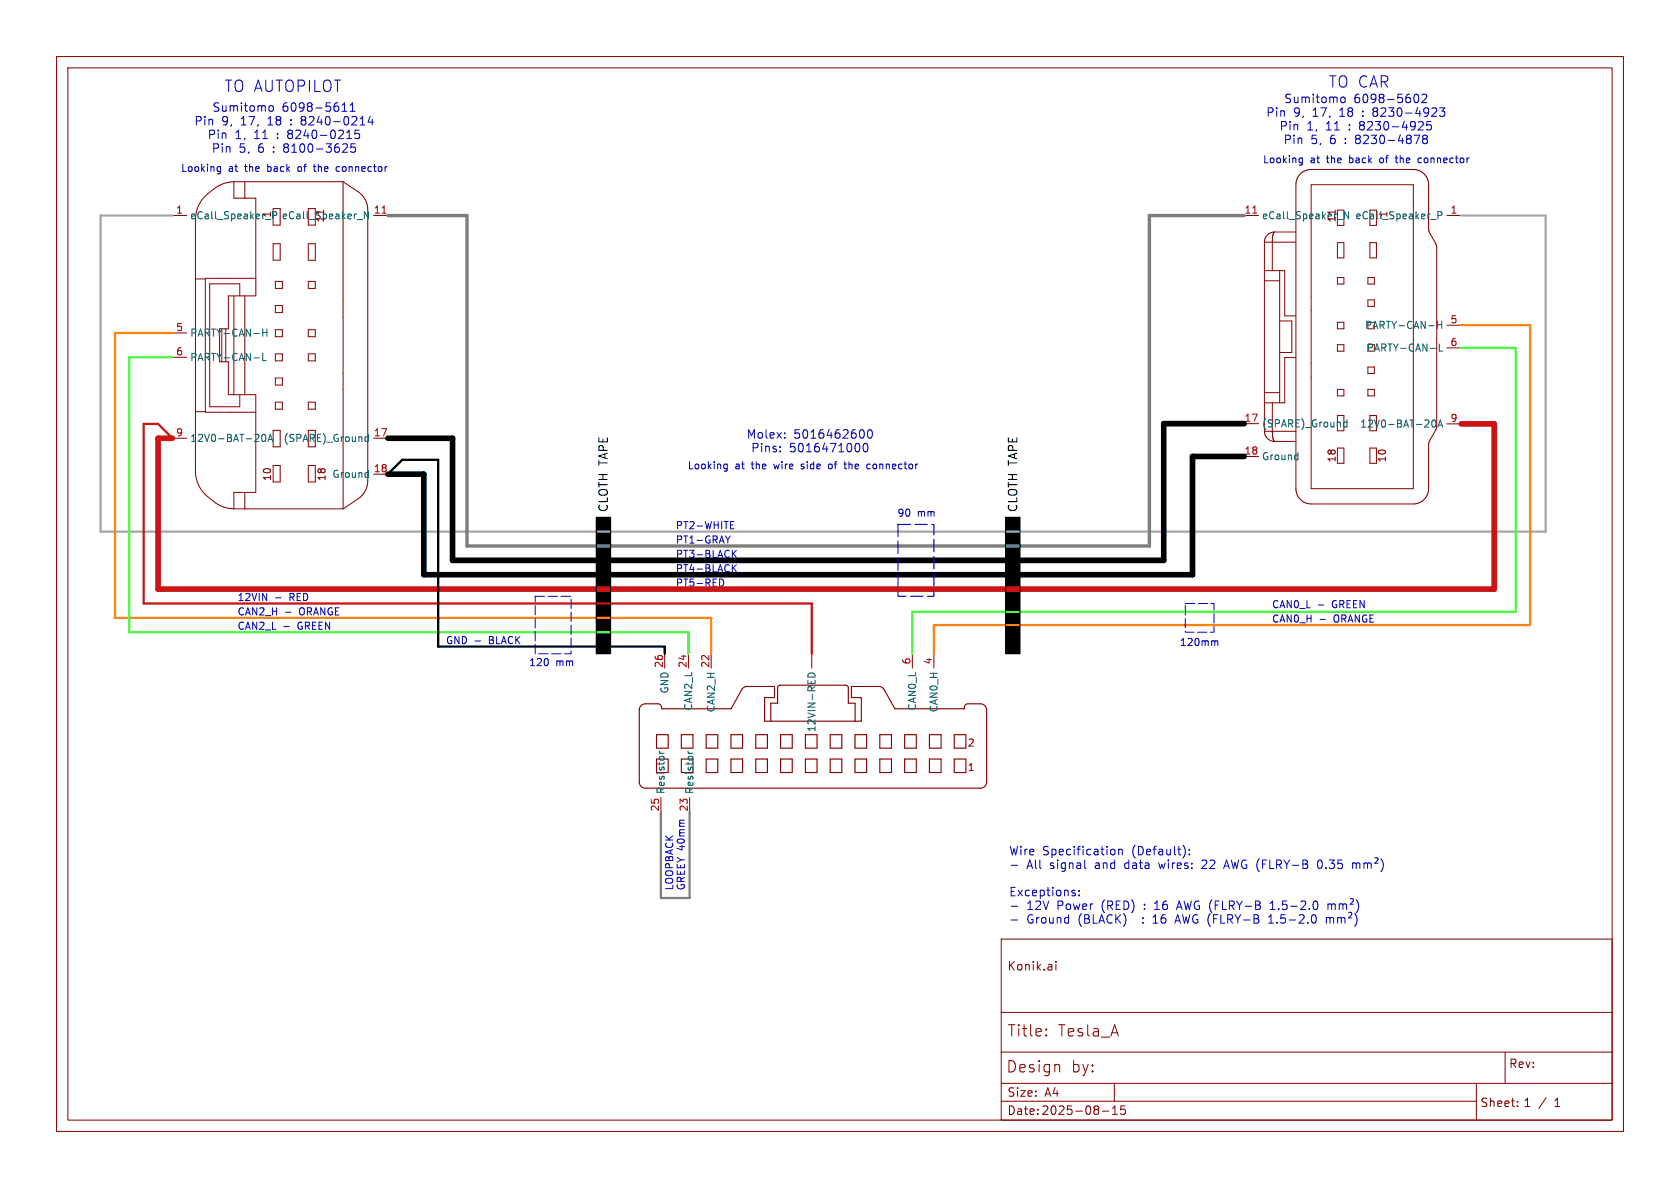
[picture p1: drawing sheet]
<svg xmlns="http://www.w3.org/2000/svg" width="297mm" height="210mm" viewBox="0 0 297 210" stroke-linecap="round" stroke-linejoin="round" font-family="sans-serif">
<g fill="none" stroke="#840000" stroke-width=".18">
<path d="M10 10h277v190h-277zM12 12h273v186h-273zM30.5 38.1h2.5M34.6 38.8v44.5a5.8 5.8 0 0 0 2.1 4.5M36.7 34.3a5.8 5.8 0 0 0-2 3.2M41.3 32.1a6.6 6.6 0 0 0-4.6 2.2M41.3 32.1v2.9h3.9v17.3h-4.8v5.8M41.3 32.1h19.4M43.3 32.1v2.9M48.3 36.9h1.2v2.9h-1.2zM54.5 39.8v-2.9h1.2v2.9M60.7 32.1v57.9"/>
<path d="M60.7 32.1l2.6 1.8a3.9 3.9 0 0 1 1.7 3.2v47.9a3.9 3.9 0 0 1-1.7 3.2l-2.6 1.8M66 38.1h2.6M220 38.1h2.5M229.9 30.7a2.7 2.7 0 0 1 1.9-.7h18.1a2.7 2.7 0 0 1 2.7 2.7v7.9l.2 .7 1.1 1.8 .1 .7v31.4l-.1 .7-1.1 1.9-.2 .6v8a2.7 2.7 0 0 1-2.7 2.7h-18.1a2.7 2.7 0 0 1-2.7-2.7v-53.7a2.7 2.7 0 0 1 .8-2zM231.8 32.7h18.1v53.7h-18.1zM236.4 37.1h1.2v2.7h-1.2M255.8 38.1h2.5M30.5 58.9h2.5M34.6 49.3h1.7M38.8 58.1v5.8M39.2 58.1v5.8M39.9 58.1v5.9"/>
<path d="M41.3 52.3v17.5M42.4 52.3v-2.1h-5.3v21.7h5.3v-2.1M43.3 52.3v17.5M45.2 44.8h.1M45.2 43h.1M45.2 49.2h-8.9v23.7h8.9M48.3 43.1h1.2v2.9h-1.2zM48.7 49.7h1.2v1.3h-1.2zM48.7 54h1.2v1.3h-1.2zM48.7 58.3h1.2v1.2h-1.2zM54.5 43.1h1.2v2.9h-1.2zM54.5 49.7h1.2v1.3h-1.2z"/>
<path d="M54.5 58.3h1.2v1.2h-1.2zM223.5 42.8h5.6M223.5 47.8h3.6v8h2M223.5 42.8v33.4M223.5 49.6h2.7M224.9 42.8v5M225.3 41h3.8M225.3 41a2.39 2.39 0 0 0-.4 1.8M225.3 41a1.8 1.8 0 0 0-1.8 1.8M226.2 56.7h2.2v5.6h-2.2M226.2 47.8v23.4M236.4 42.9h1.2v2.7h-1.2z"/>
<path d="M236.4 49.1h1.2v1.1h-1.2zM236.4 57h1.2v1.1h-1.2zM241.8 49.1h1.2v1.1h-1.2zM241.8 53h1.2v1.2h-1.2zM242.2 42.9h1.1v2.7h-1.1zM255.8 57.5h2.5M30.5 77.5h2.5M30.5 63.2h2.5M34.6 72.8h1.7M40.4 63.9v5.9h4.8v17.2h-3.9v3M40.8 72.9h.1M48.3 76.1h1.2v2.9h-1.2z"/>
<path d="M48.7 62.6h1.2v1.2h-1.2zM48.7 66.8h1.2v1.3h-1.2zM48.7 71.1h1.2v1.2h-1.2zM54.5 62.6h1.2v1.2h-1.2zM54.5 71.1h1.2v1.2h-1.2zM54.5 79v-2.9h1.2v2.9M66 77.5h2.6M220 74.9h2.5M223.5 69.4h2.7M223.6 76.6a1.8 1.8 0 0 0 1.7 1.4h3.8M224.9 71.2v5h4.2M224.9 76.6l.2 1 .2 .4"/>
<path d="M229.1 63.2h-2v8h-3.6M236.4 60.9h1.2v1.2h-1.2zM236.4 68.8h1.2v1.2h-1.2zM236.4 76.1v-2.6h1.2v2.6M236.4 79.2h1.2v2.7h-1.2zM241.8 64.9h1.2v1.1h-1.2zM241.8 68.8h1.2v1.2h-1.2zM242.2 76.1v-2.6h1.1v2.6M242.2 79.2h1.1v2.7h-1.1zM255.8 61.5h2.5M255.8 74.9h2.5M36.7 87.8a6.7 6.7 0 0 0 4.6 2.2"/>
<path d="M43.3 87v3M48.3 82.3h1.2v2.9h-1.2zM54.5 82.3h1.2v2.9h-1.2zM60.7 90h-19.4M66 83.8h2.6M220 80.7h2.5M117.5 115.6v2.5M121.7 115.6v2.5M125.7 115.6v2.5M143.5 115.6v2.5M161.3 115.6v2.5M165.1 115.6v2.5"/>
<path d="M116.8 141v2.5M121.9 141v2.5M177 179h108M177 166h108v32h-108zM186.7 170v.1M186.7 170.5v1M177 191.5h108M177 186h108M177 194.7h84M185 183h.1l-.1 .1M185 183h-.1l.1 .1M185 181.9v.2"/>
<path d="M185 183v.1M185 181.9l.1 .1-.1 .1M185 181.9l-.1 .1 .1 .1M187.2 188.3l.1 1.2M194.9 196.4h1.1M196.7 197h.8M196.7 195.9l.4-.4v1.5M197 191.5v3.2M198.9 195.5h-.7l-.1 .7 .2-.1h.5l.2 .3-.1 .5-.2 .1-.6-.1M261 191.5v6.5M266.1 186v5.5M268.3 195.5v.1"/>
<path d="M268.3 194.7v.1M273.3 194l-1.3 2"/>
</g>
<path d="M105.4 91.4h2.5v24.2h-2.5zM177.8 91.4h2.5v24.2h-2.5z" fill="#000"/>
<g fill="none" stroke="#006464" stroke-width=".18">
<path d="M48.7 37.4l.2 .3v.3l-.2 .1M63.1 38.8h1M65.1 37.4v1.3l-.7-1.3v1.3M236.4 38.8h1M238.4 37.4v1.3l-.7-1.3v1.3M252.9 38.8h1M254.2 38.1l.6-.1 .1-.2v-.3l-.7-.1v1.3M46.4 58.2v1.2M46.4 58.8h.8M47.2 58.2v1.2M254.1 56.8v1.3M254.1 57.4h.8"/>
<path d="M254.9 56.8v1.3M46.4 76.8h.2a.68 .68 0 0 1 .4 .6 .68 .68 0 0 1-.4 .6 .84 .84 0 0 1-.2-1.2zM46.4 62.5v1.2h.7M47.4 78l.4-1.2 .4 1.2M47.5 77.7h.6M64.6 77.9l.2 .1h.3M65.1 76.8v1.2M65.1 77.3l-.3-.1-.2 .1M229.5 80v1.3M237.6 75.3l.1 .2 .4-.1M238.1 74.2v1.3M238.1 74.7l-.4-.1-.1 .1"/>
<path d="M253.3 74.3l.1-.1a.68 .68 0 0 1 .5 .7 .68 .68 0 0 1-.5 .6 .84 .84 0 0 1-.1-1.2zM254.2 75.5l.4-1.3 .4 1.3M254.3 75.1h.6M254.4 60.8v1.3h.6M65 83.6h.1M65.1 83.1v1.3M65.1 84.3l-.1 .1M229.3 80.4l.2 .1M229.5 81.2l-.2 .1M142.9 119.2a.68 .68 0 0 1 .8-.2 .68 .68 0 0 1 .4 .7h-1.3zM116.6 133.2h.8M116.6 132.8l.2 .4"/>
<path d="M121.7 133.2h.8M121.7 132.8l.2 .4"/>
</g>
<path d="M67.6 37.7h.7M221.5 37.7h.7" fill="none" stroke="#a90000" stroke-width=".18"/>
<g fill="none" stroke="#840000" stroke-width=".2">
<path d="M116.1 129.9h2v2.4h-2zM120.5 129.9h2v2.4h-2zM122.5 134.2h-2v2.4h2M124.8 129.9h2.1v2.4h-2.1zM124.8 134.2h2.1v2.4h-2.1zM129.2 129.9h2.1v2.4h-2.1zM129.2 134.2h2.1v2.4h-2.1zM133.6 129.9h2.1v2.4h-2.1zM133.6 134.2h2.1v2.4h-2.1zM136.3 127.5v-3.2h1.2v-2.8l.2-.3 11.8-.1 .3 .2 .2 .2v2.8h1.2v3.2M138 129.9h2.1v2.4h-2.1zM138 134.2h2.1v2.4h-2.1z"/>
<path d="M142.4 129.9h2v2.4h-2zM142.4 134.2h2v2.4h-2zM146.8 129.9h2v2.4h-2zM146.8 134.2h2v2.4h-2zM151.2 129.9h2v2.4h-2zM151.2 134.2h2v2.4h-2zM155.5 129.9h2.1v2.4h-2.1zM155.5 134.2h2.1v2.4h-2.1zM159.9 129.9h2.1v2.4h-2.1zM159.9 134.2h2.1v2.4h-2.1zM164.3 129.9h2.1v2.4h-2.1zM164.3 134.2h2.1v2.4h-2.1z"/>
<path d="M168.7 129.9h2.1v2.4h-2.1zM168.7 134.2h2.1v2.4h-2.1zM173.3 139.3h-59.2a1.1 1.1 0 0 1-1.1-1.1v-12.7a1.09 1.09 0 0 1 1.1-1.1h2.2a.65 .65 0 0 1 .7 .7v.2h12.2l2-3.5 .4-.3 .5-.2h4.8v2h-1.7v4.2h17.1v-4.2h-1.8v-2h4.9l.4 .2 .5 .3 1.9 3.5h12.3v-.2a.65 .65 0 0 1 .6-.7h2.2a1.09 1.09 0 0 1 1.1 1.1v12.7a1.1 1.1 0 0 1-1.1 1.1"/>
</g>
<g fill="none" stroke="#0000c2" stroke-width=".18">
<path d="M47.6 18.8l.2-.1 .5 .1v.6l-.1 .2-.4 .1-.2-.2zM60.5 19.7h.8M60.5 18.6l.4-.4v1.5M61.9 19.7h.9M61.9 18.6l.4-.4v1.5M237.1 17.3l.2-.2 .4 .2 .1 .6-.1 .2h-.4l-.2-.1zM250.1 16.8l.2-.2a.81 .81 0 0 1 .6 .7 .81 .81 0 0 1-.3 .8h-.1a.81 .81 0 0 1-.4-1.3zM251.4 16.8l.6-.2 .2 .2v.3l-.9 1h.9M253.7 19.1l.3 .3-.1 .3-.8 .9h.9M254.5 19.1h.9l-.5 .5 .4 .2v.6l-.2 .2h-.4l-.2-.2M38.6 29.5h.4M39 29.5v1l-.1 .2h-.3"/>
<path d="M39 30.2l-.4 .1M55.4 29.5h.5M55.6 29v1.2M59.9 29.5h-.4l-.1 .2 .1 .5 .4 .1M61.3 24.5h.8M61.4 25.6v.5l-.9 .8h.9M62.8 25.4h-.7l-.1 .7 .2-.1 .5 .1 .2 .2-.1 .5-.2 .1-.6-.1M62.8 23l-.1 .7 .2-.1h.5l.2 .6-.3 .3-.6-.1M63.6 22.1h.9M65.4 20.5l-.3 1.1h.9M65.8 21.1v1M229.9 27.9l.3 .1"/>
<path d="M230.2 27.9v1.1l-.1 .1-.3 .1M230.2 28.7l-.3 .1M246.6 27.9h.5M246.8 27.5l.1 1.2M251 23.9l-.7 1.5M251.2 27.9l-.4 .1-.1 .2v.5l.5 .1M251.6 21.6v.5l-.9 .9h.9M251.8 24.5l-.3 .3v.3l.3 .3 .4-.1 .1-.2v-.4l-.2-.2M251.8 24.5l-.3-.2 .3-.4 .4 .1 .1 .2-.2 .3M251.8 24.5h.3M252.3 21.5l-.1 .7 .2-.1h.5l.2 .6-.3 .3-.6-.2M137.9 79.7v.2"/>
<path d="M137.9 78.9v.2M138.7 77.3v.2M138.7 76.5v.2M151.9 78.5l.1 .8-.1 .4-.3 .2M152.4 76a.94 .94 0 0 1 0 1.5M152.7 78.5l.2-.1a.81 .81 0 0 1 .6 .6 .81 .81 0 0 1-.3 .8l-.1 .1a.81 .81 0 0 1-.4-1.4zM153.5 76.1l.2-.1a.81 .81 0 0 1 .6 .6 .81 .81 0 0 1-.3 .8l-.1 .1a.81 .81 0 0 1-.4-1.4zM128.2 82l.4 .1M128.6 82v1.1l-.2 .1-.3 .1M128.6 82.8l-.4 .1M129.1 94.7l-.4 .7M129.2 92.8h.4"/>
<path d="M129.2 93.5h.6M129.2 92.2h.6M129.6 97.8l.6 .7M130.2 97.3l-.7 .7M130.2 99.8l-.7 .7M146.6 82.1l-.1 .2 .1 .5M149.2 82h.5M149.4 81.6v1.1l.3 .2M153.8 82.1l-.3-.1-.3 .3 .2 .5h.4M48.7 105.7h1M50.2 110.8h.9M50.5 108.2h.9"/>
<path d="M84 113.3h.9M127.2 102.4a.64 .64 0 0 1 .8 .6 .64 .64 0 0 1-.8 .6M129.6 100.4l.6 .7M214.8 113.3h.4l.1 .8M233.1 107h.9M233.4 109.5h.9M178.8 153h1.1M189.6 157.8l.5 .1v.2v.2l-.5 .1M189.6 157.4h.5M190.8 158.2v.2M190.8 157.4v.2M191.8 152v1.3l.2 .2"/>
<path d="M196.6 150.1l.4 .1 .1 .2v.6l-.5 .1M197.8 150.3l.2-.2 .3 .1 .1 .9M197.8 150.1v1M209.2 149.5a1.76 1.76 0 0 1 0 2.1M210.3 151v.1M210.3 150.2v.1M216.5 153.1h.7M216.8 152l-.5 1.5M225 159.3l-.4 .4M232.5 159.3a.81 .81 0 0 1 .6 .6 .81 .81 0 0 1-.3 .8l-.3 .1M233.4 152a.81 .81 0 0 0-.6 .7 .81 .81 0 0 0 .3 .8h.3M234.8 159.8v1"/>
<path d="M234.8 159.9l.4-.1 .2 .2M235.4 160l.2-.2h.4l.1 1M235.4 160v.8M236.8 159.9l.4-.1 .2 .2M236.8 159.8v1M237.4 160l.2-.2h.4l.1 1M237.4 160v.8M238.7 158.9l.4-.1a.3 .3 0 0 1 .1 .5l-.5 .5h.6M239.1 152.5v1M239.1 152.7l.5-.2 .2 .2M239.8 152.7l.2-.2 .3 .1 .1 .9M239.8 152.7v.8"/>
<path d="M239.8 159.1a1.72 1.72 0 0 1 0 2.2M241.1 152.7l.5-.2 .2 .2M241.1 152.5v1M241.8 152.7l.2-.2 .3 .1 .1 .9M241.8 152.7v.8M243.1 151.7l.3-.1a.3 .3 0 0 1 .2 .5l-.5 .5h.5M244.1 151.8a1.72 1.72 0 0 1 0 2.3M178.8 160.2h1.1M178.8 162.6h1.1M224.3 163.2h.8M224.6 160.8h.8M224.7 161.7l-.4 .4"/>
<path d="M232.6 161.8a.81 .81 0 0 1-.4 1.4M234.5 162.2v1M234.5 162.3l.4-.1 .2 .2M235.1 162.4l.2-.2 .4 .1 .1 .9M235.1 162.4v.8M236.5 162.3l.4-.1 .2 .2M236.5 162.2v1M237.1 162.4l.2-.2 .4 .1 .1 .9M237.1 162.4v.8M238.4 161.3h.4a.3 .3 0 0 1 .1 .5l-.5 .5h.6M239.5 161.5a1.72 1.72 0 0 1 0 2.3"/>
</g>
<path d="M220 74.9h-14.3v24.2h-125.7v-21.6h-11.4M220 80.7h-9.2v20.9h-135.9v-17.8h-6.3" fill="none" stroke="#000" stroke-width="1"/>
<path d="M68.6 38.1h13.9v58.4h120.7v-58.4h16.8" fill="none" stroke="#7d7d7d" stroke-width=".6"/>
<path d="M258.3 74.9h5.9v29.2h-236.3v-26.6h2.6" fill="none" stroke="#cd1313" stroke-width="1"/>
<path d="M30.5 38.1h-12.7v55.9h255.5v-55.9h-15" fill="none" stroke="#a6a6a6" stroke-width=".4"/>
<path d="M30.5 58.9h-10.2v50.3h105.4v6.4M258.3 57.5h12.2v53h-105.4v5.1" fill="none" stroke="#ff840c" stroke-width=".4"/>
<path d="M30.5 63.2h-7.6v48.6h98.8v3.8M258.3 61.5h9.7v46.7h-106.7v7.4" fill="none" stroke="#4df741" stroke-width=".4"/>
<path d="M30.5 77.5l-2.6-2.6h-2.5v31.8h118.1v8.9" fill="none" stroke="#cd1313" stroke-width=".4"/>
<path d="M68.6 83.8l2.5-2.5h6.4v33h40v1.3" fill="none" stroke="#000" stroke-width=".4"/>
<path d="M116.8 143.5v15.3h5.1v-15.3" fill="none" stroke="#7b7b7b" stroke-width=".4"/>
<path d="M105.4 91.4h2.5v24.2h-2.5zM177.8 91.4h2.5v24.2h-2.5z" fill="none" stroke="#000" stroke-width=".18"/>
<path d="M94.6 105.4h6.4v10.2h-6.4zM209.5 106.7h5.1v5.1h-5.1z" fill="none" stroke="#0000c2" stroke-width=".18" stroke-dasharray="1.7 .6"/>
<path d="M158.7 92.7h6.4v12.7h-6.4z" fill="none" stroke="#0000c2" stroke-width=".2" stroke-dasharray="2.2 .8"/>
<g font-size="2.8" fill="#0000c2">
<text x="39.6" y="16.5">TO AUTOPILOT</text>
<text x="234.8" y="15.7">TO CAR</text>
</g>
<g font-size="2.8" fill="#840000">
<text x="178" y="183.5">Title:</text>
<text x="186.9" y="183.5">Tesla_A</text>
<text x="177.8" y="189.8">Design</text>
<text x="189.3" y="189.8">by:</text>
</g>
<g font-size="2.1" fill="#0000c2">
<text x="34.3" y="22.4">Pin</text>
<text x="37.5" y="20">Sumitomo</text>
<text x="39.2" y="22.4">9,</text>
<text x="42.6" y="22.4">17,</text>
<text x="47.5" y="22.4">18</text>
<text x="49.8" y="20">6098-5611</text>
<text x="51.6" y="22.4">: 8240-0214</text>
<text x="223.8" y="20.9">Pin</text>
<text x="226.1" y="23.3">Pin</text>
<text x="226.9" y="18.4">Sumitomo</text>
<text x="228.6" y="20.9">9,</text>
<text x="231" y="23.3">1,</text>
<text x="232.1" y="20.9">17,</text>
<text x="234.4" y="23.3">11</text>
<text x="237" y="20.9">18</text>
<text x="238.6" y="23.3">: 8230-4925</text>
<text x="239.3" y="18.4">6098-5602</text>
<text x="241.1" y="20.9">: 8230-4923</text>
<text x="36.6" y="24.8">Pin</text>
<text x="37.4" y="27.2">Pin</text>
<text x="41.5" y="24.8">1,</text>
<text x="42.2" y="27.2">5,</text>
<text x="45" y="24.8">11</text>
<text x="45.7" y="27.2">6</text>
<text x="48.4" y="27.2">: 8100-3625</text>
<text x="49.1" y="24.8">: 8240-0215</text>
<text x="226.8" y="25.7">Pin</text>
<text x="231.7" y="25.7">5,</text>
<text x="235.2" y="25.7">6</text>
<text x="237.9" y="25.7">: 8230-4878</text>
<text x="131.9" y="77.8">Molex:</text>
<text x="140.3" y="77.8">5016462600</text>
<text x="132.7" y="80.2">Pins:</text>
<text x="139.5" y="80.2">5016471000</text>
<text x="178.3" y="151.4">Wire</text>
<text x="181.5" y="153.8">All</text>
<text x="184.3" y="151.4">Specification</text>
<text x="185.6" y="153.8">signal</text>
<text x="193.7" y="153.8">and</text>
<text x="199.1" y="153.8">data</text>
<text x="200.1" y="151.4">(Default):</text>
<text x="205.3" y="153.8">wires:</text>
<text x="213" y="153.8">22</text>
<text x="217.2" y="153.8">AWG (FLRY-B</text>
<text x="233.9" y="153.8">0.35</text>
<text x="178.3" y="158.7">Exceptions:</text>
<text x="181.5" y="161.1">12V</text>
<text x="186.9" y="161.1">Power</text>
<text x="194.9" y="161.1">(RED)</text>
<text x="202.5" y="161.1">: 16</text>
<text x="208.7" y="161.1">AWG (FLRY-B</text>
<text x="225.4" y="161.1">1.5-2.0</text>
<text x="181.5" y="163.5">Ground</text>
<text x="190.6" y="163.5">(BLACK)</text>
<text x="202.2" y="163.5">: 16</text>
<text x="208.4" y="163.5">AWG (FLRY-B</text>
<text x="225.1" y="163.5">1.5-2.0</text>
</g>
<g font-size="2.1">
<text x="107.7" y="90.6" transform="rotate(-90 107.7 90.6)">CLOTH TAPE</text>
<text x="180" y="90.6" transform="rotate(-90 180 90.6)">CLOTH TAPE</text>
</g>
<g font-size="2.1" fill="#840000">
<text x="178" y="171.8">Konik.ai</text>
<text x="266.7" y="189">Rev:</text>
<text x="178" y="197.3">Date: 2025-08-15</text>
<text x="178" y="194.1">Size:</text>
<text x="184.7" y="194.1">A4</text>
<text x="261.6" y="195.9">Sheet:</text>
<text x="269.2" y="195.9">1</text>
<text x="274.8" y="195.9">1</text>
</g>
<g font-size="1.8" fill="#0000c2">
<text x="223.2" y="29.1">Looking</text>
<text x="231.6" y="29.1">at</text>
<text x="234.7" y="29.1">the</text>
<text x="238.8" y="29.1">back</text>
<text x="244.4" y="29.1">of</text>
<text x="247.4" y="29.1">the</text>
<text x="251.6" y="29.1">connector</text>
<text x="31.9" y="30.6">Looking</text>
<text x="40.4" y="30.6">at</text>
<text x="43.4" y="30.6">the</text>
<text x="47.5" y="30.6">back</text>
<text x="53.1" y="30.6">of</text>
<text x="56.2" y="30.6">the</text>
<text x="60.3" y="30.6">connector</text>
<text x="121.5" y="83.2">Looking</text>
<text x="129.9" y="83.2">at</text>
<text x="133" y="83.2">the</text>
<text x="137.1" y="83.2">wire</text>
<text x="142.1" y="83.2">side</text>
<text x="147.1" y="83.2">of</text>
<text x="150.2" y="83.2">the</text>
<text x="154.3" y="83.2">connector</text>
<text x="119.4" y="93.6">PT2-WHITE</text>
<text x="158.6" y="91.5">90</text>
<text x="162.2" y="91.5">mm</text>
<text x="119.4" y="98.7">PT3-BLACK</text>
<text x="119.4" y="96.2">PT1-GRAY</text>
<text x="119.4" y="101.3">PT4-BLACK</text>
<text x="41.9" y="106.3">12VIN</text>
<text x="51.3" y="106.3">RED</text>
<text x="119.4" y="103.8">PT5-RED</text>
<text x="224.8" y="107.6">CAN0_L</text>
<text x="235.6" y="107.6">GREEN</text>
<text x="41.9" y="108.9">CAN2_H</text>
<text x="41.9" y="111.4">CAN2_L</text>
<text x="52.7" y="111.4">GREEN</text>
<text x="53" y="108.9">ORANGE</text>
<text x="78.7" y="114">GND -</text>
<text x="86.5" y="114">BLACK</text>
<text x="224.8" y="110.1">CAN0_H</text>
<text x="235.9" y="110.1">ORANGE</text>
<text x="93.4" y="118">120</text>
<text x="98.2" y="118">mm</text>
<text x="208.5" y="114.4">120mm</text>
<text x="119.2" y="157.5" transform="rotate(-90 119.2 157.5)">LOOPBACK</text>
<text x="121.3" y="157.5" transform="rotate(-90 121.3 157.5)">GREEY 40mm</text>
</g>
<g font-size="1.8" fill="#a90000">
<text x="31" y="37.8">1</text>
<text x="66" y="37.8">11</text>
<text x="219.9" y="37.8">11</text>
<text x="256.3" y="37.8">1</text>
<text x="31" y="58.6">5</text>
<text x="256.3" y="57.2">5</text>
<text x="31" y="62.9">6</text>
<text x="256.3" y="61.2">6</text>
<text x="31" y="77.2">9</text>
<text x="66" y="77.2">17</text>
<text x="219.9" y="74.6">17</text>
<text x="256.3" y="74.7">9</text>
<text x="66" y="83.6">18</text>
<text x="219.9" y="80.4">18</text>
<text x="117.3" y="118.2" transform="rotate(-90 117.3 118.2)">26</text>
<text x="121.5" y="118.2" transform="rotate(-90 121.5 118.2)">24</text>
<text x="125.5" y="118.2" transform="rotate(-90 125.5 118.2)">22</text>
<text x="161" y="117.5" transform="rotate(-90 161 117.5)">6</text>
<text x="164.8" y="117.5" transform="rotate(-90 164.8 117.5)">4</text>
<text x="116.6" y="143.6" transform="rotate(-90 116.6 143.6)">25</text>
<text x="121.7" y="143.6" transform="rotate(-90 121.7 143.6)">23</text>
</g>
<g font-size="1.8" fill="#006464">
<text x="33.5" y="39">eCall_Speaker_P</text>
<text x="239.5" y="39">eCall_Speaker_P</text>
<text x="33.5" y="59.7">PARTY-CAN-H</text>
<text x="241.2" y="58.4">PARTY-CAN-H</text>
<text x="33.5" y="64">PARTY-CAN-L</text>
<text x="241.5" y="62.4">PARTY-CAN-L</text>
<text x="223" y="75.8">(SPARE)_Ground</text>
<text x="240.4" y="75.8">12V0-BAT-20A</text>
<text x="33.5" y="78.3">12V0-BAT-20A</text>
<text x="50" y="78.3">(SPARE)_Ground</text>
<text x="223" y="81.6">Ground</text>
<text x="58.7" y="84.7">Ground</text>
<text x="118.4" y="122.7" transform="rotate(-90 118.4 122.7)">GND</text>
<text x="122.6" y="125.7" transform="rotate(-90 122.6 125.7)">CAN2_L</text>
<text x="162.2" y="125.7" transform="rotate(-90 162.2 125.7)">CAN0_L</text>
<text x="126.6" y="126" transform="rotate(-90 126.6 126)">CAN2_H</text>
<text x="144.4" y="129.5" transform="rotate(-90 144.4 129.5)">12VIN-RED</text>
<text x="166" y="126" transform="rotate(-90 166 126)">CAN0_H</text>
<text x="117.7" y="140.5" transform="rotate(-90 117.7 140.5)">Resistor</text>
<text x="122.8" y="140.5" transform="rotate(-90 122.8 140.5)">Resistor</text>
</g>
<g font-size="1.8" fill="#840000">
<text x="48.1" y="38.6" transform="rotate(-90 48.1 38.6)">1</text>
<text x="49.7" y="39">eCall_Speaker_N</text>
<text x="57.5" y="39.4" transform="rotate(-90 57.5 39.4)">11</text>
<text x="223" y="39">eCall_Speaker_N</text>
<text x="236.3" y="39.4" transform="rotate(-90 236.3 39.4)">11</text>
<text x="245.5" y="38.6" transform="rotate(-90 245.5 38.6)">1</text>
<text x="236.3" y="81.8" transform="rotate(-90 236.3 81.8)">18</text>
<text x="245.2" y="81.8" transform="rotate(-90 245.2 81.8)">10</text>
<text x="48.1" y="85.1" transform="rotate(-90 48.1 85.1)">10</text>
<text x="57.8" y="85.1" transform="rotate(-90 57.8 85.1)">18</text>
<text x="171" y="132.2">2</text>
<text x="171" y="136.5">1</text>
</g>
</svg>
